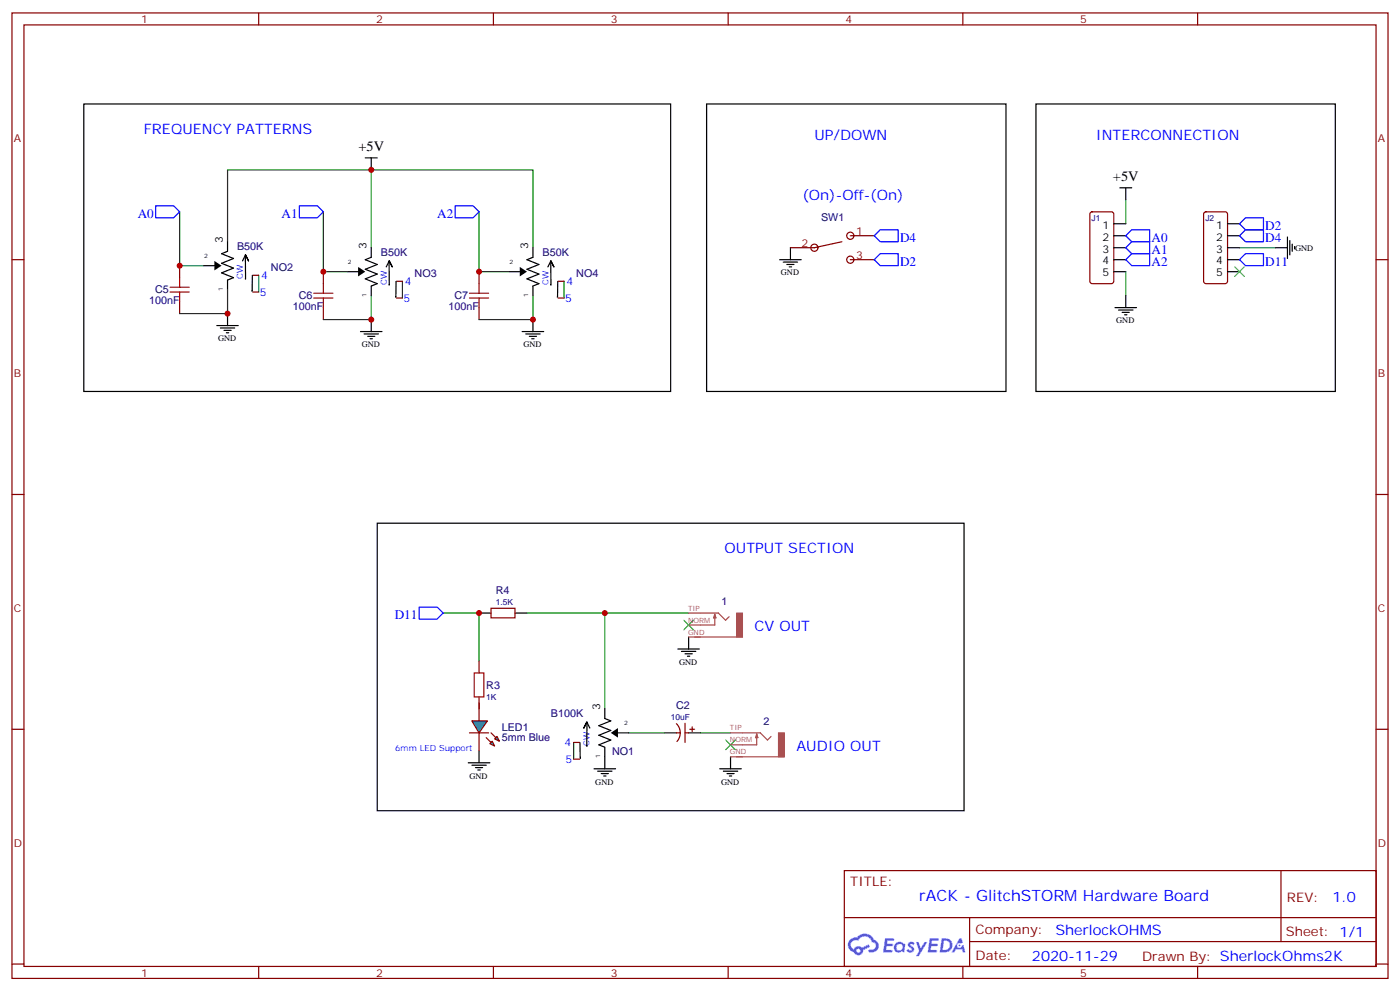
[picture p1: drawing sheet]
<svg xmlns="http://www.w3.org/2000/svg" width="412mm" height="292mm" viewBox="0 0 412 292" stroke-linecap="round" stroke-linejoin="round" font-family="sans-serif">
<g fill="none" stroke="#870000" stroke-width=".35">
<path d="M3.5 3.8h405.4v284.3h-405.4zM7.1 7.3h398.2v277.3h-398.2zM76.2 3.8v3.5M145.3 3.8v3.5M214.5 3.8v3.5M283.6 3.8v3.5M352.8 3.8v3.5M3.5 76.5h3.6M405.3 76.5h3.6M3.5 145.6h3.6M405.3 145.6h3.6M3.5 214.8h3.6"/>
<path d="M405.3 214.8h3.6M248.7 256.4h156.6v28.2h-156.6zM377.3 256.4v20.9M248.7 270.2h156.5M285.6 277.3h119.6M285.6 270.2v14.2M3.5 283.9h3.6M76.2 284.6v3.5M145.3 284.6v3.5M214.5 284.6v3.5M283.6 284.6v3.5M352.8 284.6v3.5"/>
<path d="M405.3 283.9h3.6"/>
</g>
<g fill="#5487ff">
<path d="M267.7 277.6a1.22 1.22 0 0 1 1.7 .2l-.4 .6a.47 .47 0 0 0-.3-.4 .47 .47 0 0 0-.5 .2l.1 .2a1.14 1.14 0 0 1 .8 1.8 1.14 1.14 0 0 1-1.9 0l-.2-.2 .5-.6 .7 .5a.29 .29 0 0 0 .3-.3 .29 .29 0 0 0-.2-.3 1.04 1.04 0 0 1-.6-1.7z"/>
<path d="M260.7 276.3h2.4l.3 .2-.2 .5-1.8 .1-.1 .8h1.5l.3 .4-.3 .4h-1.6l-.2 1.1h1.7l.2 .3-.2 .3-2.6 .1z"/>
<path d="M273.8 276.3h2.4l.3 .2-.1 .5-1.8 .1-.2 .8h1.6l.3 .4-.4 .4h-1.6l-.1 1.1h1.7l.2 .3-.2 .3-2.6 .1z"/>
<path d="M282.6 276.3h.7l.3 1.3-.6 .3a.69 .69 0 0 0-1 .3 .69 .69 0 0 0 .4 .9 .69 .69 0 0 0 .9-.6l.5-.2 .6 2.2h-.8l-.2-.9h-1.8l-.5 .9h-.8z"/>
<path d="M269.8 277.4h.8l.6 1.8 1.1-1.8h.9l-2.6 4.2h-.8l.9-1.5z"/>
<path d="M277.4 276.3l-.6 4.2h1.3a2.11 2.11 0 0 0 2.5-2.1 2.11 2.11 0 0 0-2.5-2.1zM278.1 277.1a1.39 1.39 0 0 1 1.7 1.4 1.39 1.39 0 0 1-1.8 1.3h-.3z"/>
<path d="M263.7 277.9a1.54 1.54 0 0 0-.1 2.2 1.54 1.54 0 0 0 2.2 .1l.6 .3 .3-2.3-.2-.3h-.4a1.49 1.49 0 0 0-2.4 0zM264 278.9a.94 .94 0 0 1 1.8 0 .94 .94 0 0 1-1.8 0z"/>
<path d="M250.4 276.7a2.18 2.18 0 0 0 1.1 3.7 1.44 1.44 0 0 0 1.6 .9 1.44 1.44 0 0 0 1.2-1.4l2-1.1-.5-.7-1.9 1a1.47 1.47 0 0 0-2.4 .4 1.39 1.39 0 0 1-.7-1.9 1.39 1.39 0 0 1 2-.5 2.12 2.12 0 0 1 2.2-1.3 2.12 2.12 0 0 1 1.9 1.7 1.14 1.14 0 0 1 1.1 1.4 1.14 1.14 0 0 1-1.7 .7 .43 .43 0 0 0-.5 .4 .43 .43 0 0 0 .4 .5 1.98 1.98 0 0 0 2.5-1.2 1.98 1.98 0 0 0-1.2-2.6 3.1 3.1 0 0 0-5.3-.6l-.9 .1zM252.3 280a.55 .55 0 0 1 1.1 0 .55 .55 0 0 1-1.1 0z"/>
<circle cx="282.6" cy="278.4" r=".26"/>
</g>
<g fill="none" stroke="#008700" stroke-width=".35">
<path d="M109.4 50h47.6v23M331.6 58.8v7.1M52.9 62.4v15.8h7.1M67 71.2v-21.2h42.4v23M95.2 62.4v17.6h7.1M141.1 62.4v17.6h8.8M365.1 73h10.6M76.2 81.1v4.9M118.5 82.8v5M166.2 82.8v5M331.6 80v7.1M130.5 180.6h10.6v14.1"/>
<path d="M155.2 180.6h47.6M178.2 180.6v28.2M169 218.7v4.9M185.2 215.8h10.6M206.4 215.8h8.8"/>
</g>
<g fill="none" stroke="#000" stroke-width=".35">
<path d="M24.7 30.6h172.9v84.7h-172.9zM208.1 30.6h88.2v84.7h-88.2zM305.2 30.6h88.1v84.7h-88.1zM107.6 46.5h3.5M109.4 46.5v3.5M329.8 55.3h3.6M331.6 55.3v3.5M60 78.2h3.5M67 71.2v2.8l-1.7 .7 3.5 1.4-3.5 1.4 3.5 1.5-3.5 1.4 3.5 1.4-1.8 .7v2.8M72.3 75.1v7M72.3 75.1l.9 1.7-.9-1.7-.9 1.7M109.4 73v2.8l-1.8 .7 3.5 1.4-3.5 1.4 3.5 1.4-3.5 1.4 3.5 1.4-1.7 .7v2.9"/>
<path d="M114.6 76.9v7M114.7 76.8l.8 1.8-.8-1.8-.9 1.8M157 73v2.8l-1.8 .7 3.5 1.4-3.5 1.4 3.5 1.4-3.5 1.4 3.5 1.4-1.7 .7v2.9M162.2 76.9v7M162.3 76.8l.9 1.8-.9-1.8-.9 1.8M229.7 76.5h6.3M230.7 77.2h4.2M231.8 77.9h2.1M232.5 78.6h.7M232.8 73v3.5M328.1 76.5h3.5M328.1 65.9h3.5"/>
<path d="M328.1 69.4h3.5M328.1 73h3.5M361.6 76.5h3.5M361.6 65.9h3.5M361.6 69.4h3.5M361.6 73h3.5M375.7 73h3.5M379.2 69.8v6.3M379.9 70.8v4.3M380.6 71.9v2.1M381.4 72.6v.7M63.9 95.9h6.3"/>
<path d="M64.9 96.6h4.2M66 97.3h2.1M66.7 98h.7M67 92.4v3.5M74.3 81.1l-.1 4.6M102.3 80h3.5M106.2 97.6h6.3M107.2 98.4h4.3M108.3 99.1h2.1M109 99.8h.7M109.4 94.1v3.5M116.7 82.9l-.2 4.6"/>
<path d="M149.9 80h3.6M153.8 97.6h6.4M154.9 98.4h4.2M155.9 99.1h2.1M156.6 99.8h.7M157 94.1v3.5M164.3 82.9l-.1 4.6M328.1 80h3.5M328.4 90.6h6.4M329.5 91.3h4.2M330.6 92h2.1M331.3 92.7h.7"/>
<path d="M331.6 87.1v3.5M361.6 80h3.5M111.1 154.1h172.9v84.7h-172.9zM141.1 180.6h3.5M151.7 180.6h3.5M199.7 191.1h6.3M200.7 191.8h4.3M201.8 192.5h2.1M202.5 193.3h.7M202.8 187.6v3.5M170.8 218.7l.2 4.6M172.9 212.7l-.9 1.7 .9-1.7 .8 1.7"/>
<path d="M172.9 212.7v7M178.2 208.8v2.8l1.7 .7-3.5 1.4 3.5 1.4-3.5 1.4 3.5 1.4-3.5 1.5 1.8 .7v6.3M181.7 215.8h3.5M195.8 215.8h3.5M202.8 215.8h3.6M137.9 224.6h6.4M139 225.4h4.2M140.1 226.1h2.1M140.8 226.8h.7M141.1 221.1v3.5M175 226.4h6.3M176 227.1h4.3"/>
<path d="M177.1 227.8h2.1M177.8 228.5h.7M212 226.4h6.4M213.1 227.1h4.2M214.1 227.8h2.2M214.8 228.5h.7M215.2 222.9v3.5"/>
</g>
<path d="M63.1 76.8l2.2 1.4-2.2 1.5zM105.5 78.6l2.1 1.4-2.1 1.4zM153.1 78.6l2.1 1.4-2.1 1.4zM179.9 215.8l2.1-1.4v2.8z" fill="#000"/>
<g fill="none" stroke="#870000" stroke-width=".35">
<path d="M248 71.2l-8.1 1.8h-7.1M250.5 76.5h7M250.5 69.4h7M321.3 62.6l.4-.2h5.7l.6 .4 .1 20-.5 .7h-5.9l-.6-.4-.1-20zM354.8 62.6l.4-.2h5.7l.6 .4 .1 20-.5 .7h-5.9l-.6-.4-.1-20zM74.4 81.1h1.8M74.4 86h1.8M116.8 82.8h1.7M116.8 87.8h1.7M164.4 82.8h1.8M164.4 87.8h1.8M144.6 179.1h7.1v2.9h-7.1z"/>
<path d="M141.1 194.7v3.5M141.1 205.2v7.1M141.1 215.8v5.3M169 218.7h1.7M199.2 213.1a3.8 3.8 0 0 1 .2 5.3M199.3 215.8h1.1M201.8 213v5.7M201.8 215.8h1M203.2 214.8h1.4M203.9 214.1v1.4M169 223.6h1.7"/>
<circle cx="239.9" cy="73" r="1.06"/>
<circle cx="250.5" cy="69.4" r="1.06"/>
<circle cx="250.5" cy="76.5" r="1.06"/>
</g>
<path d="M45.9 60.6h5.3l1.7 1.8-1.7 1.7h-5.3zM88.2 60.6h5.3l1.7 1.8-1.7 1.7h-5.3zM134.1 60.6h5.2l1.8 1.8-1.8 1.7h-5.2zM259.3 67.7h5.3v3.5h-5.3l-1.8-1.8zM259.3 74.7h5.3v3.5h-5.3l-1.8-1.7zM333.4 67.7h5.3v3.5h-5.3l-1.8-1.8zM333.4 71.2h5.3v3.5h-5.3l-1.8-1.7zM333.4 74.7h5.3v3.5h-5.3l-1.8-1.7zM365.1 69.4l1.8-1.7h5.3v3.5h-5.3zM366.9 74.7h5.3v3.5h-5.3l-1.8-1.7zM366.9 64.1h5.3v3.6h-5.3l-1.8-1.8zM123.5 178.8h5.3l1.7 1.8-1.7 1.7h-5.3z" fill="none" stroke="#00f" stroke-width=".35"/>
<path d="M363.7 78.6l2.8 2.8M366.5 78.6l-2.8 2.8M201.4 182.7l2.9 2.8M204.3 182.7l-2.9 2.8M213.8 217.9l2.8 2.9M216.6 217.9l-2.8 2.9" fill="none" stroke="#3c3" stroke-width=".35"/>
<path d="M139.7 198.2h2.8v7h-2.8z" fill="none" stroke="#a10000" stroke-width=".35"/>
<path d="M202.8 180.6h8.9M202.8 187.6h15.9M210.6 180.9v3.2h-7.8M210.6 180.9l.3 1.1h-.7zM211.6 180.6l2.1 2.1 1.1-1.1M215.2 215.8h8.8M222.9 216.2v3.2h-7.7M222.9 216.2l.4 1h-.8zM224 215.8l2.1 2.1 1-1M215.2 222.9h15.9" fill="none" stroke="#a64a4a" stroke-width=".35"/>
<g fill="#a64a4a" stroke="#a64a4a" stroke-width=".29">
<path d="M217 180.6h1.7v7h-1.7z"/>
<path d="M229.3 215.8h1.8v7.1h-1.8z"/>
</g>
<g fill="#09f" stroke="#870000" stroke-width=".35">
<path d="M145 218.3l.7 1.4-1.4-.7z"/>
<path d="M146.4 216.9l.7 1.4-1.4-.7z"/>
</g>
<g fill="#870000" stroke="#870000" stroke-width=".35">
<path d="M143.2 217.2l1.4 1.5z"/>
<path d="M144.6 215.8l1.4 1.4z"/>
</g>
<path d="M138.3 215.8h5.6z" fill="#f00" stroke="#870000" stroke-width=".35"/>
<path d="M139 212.3h4.6l-2.5 3.5z" fill="#09f" stroke="#870000" stroke-width=".35"/>
<path d="M50.1 86h5.6M50.1 84.6h5.6M52.9 81.8v2.8M52.9 86v2.8M92.4 87.8h5.7M92.4 86.4h5.7M95.2 83.5v2.9M95.2 87.8v2.8M138.3 87.8h5.6M138.3 86.4h5.6M141.1 83.5v2.9M141.1 87.8v2.8" fill="none" stroke="#a10000" stroke-width=".35"/>
<path d="M52.9 78.2v3.6M52.9 88.8v3.6M95.2 80v3.5M95.2 90.6v3.5M141.1 80v3.5M141.1 90.6v3.5" fill="none" stroke="#870000" stroke-width=".35"/>
<path d="M67 85.3v7.1h-14.1M109.4 87.1v7h-14.2M157 87.1v7h-15.9" fill="none" stroke="#008700" stroke-width=".35"/>
<g fill="#c00">
<circle cx="109.4" cy="50" r=".88"/>
<circle cx="178.2" cy="180.6" r=".88"/>
<circle cx="141.1" cy="180.6" r=".88"/>
<circle cx="52.9" cy="78.2" r=".88"/>
<circle cx="67" cy="92.4" r=".88"/>
<circle cx="95.3" cy="80" r=".88"/>
<circle cx="109.4" cy="94.1" r=".88"/>
<circle cx="141.1" cy="80" r=".88"/>
<circle cx="157" cy="94.1" r=".88"/>
</g>
<text font-size="4.6" fill="#00f" x="270.8" y="265.4">rACK - GlitchSTORM Hardware Board</text>
<g font-size="4.2" fill="#00f">
<text x="42.3" y="39.4">FREQUENCY PATTERNS</text>
<text x="239.9" y="41.2">UP/DOWN</text>
<text x="322.8" y="41.2">INTERCONNECTION</text>
<text x="236.4" y="58.8">(On)-Off-(On)</text>
<text x="213.4" y="162.9">OUTPUT SECTION</text>
<text x="222.2" y="185.8">CV OUT</text>
<text x="234.6" y="221.1">AUDIO OUT</text>
<text x="392.5" y="265.7">1.0</text>
<text x="310.9" y="275.2">SherlockOHMS</text>
<text x="304" y="283">2020-11-29</text>
</g>
<g font-size="4.2">
<text x="105.6" y="44.4">+5V</text>
<text x="327.8" y="53.2">+5V</text>
</g>
<g font-size="3.9" fill="#00f">
<text x="40.6" y="64.1">A0</text>
<text x="82.9" y="64.1">A1</text>
<text x="128.8" y="64.1">A2</text>
<text x="265.1" y="71.2">D4</text>
<text x="339.2" y="71.2">A0</text>
<text x="372.7" y="71.2">D4</text>
<text x="372.7" y="67.7">D2</text>
<text x="339.2" y="74.7">A1</text>
<text x="265.1" y="78.2">D2</text>
<text x="339.2" y="78.2">A2</text>
<text x="372.7" y="78.2">D11</text>
<text x="116.3" y="182.3">D11</text>
</g>
<g font-size="3.9" fill="#800">
<text x="250.5" y="261">TITLE:</text>
<text x="379.1" y="265.7">REV:</text>
<text x="287.4" y="275.2">Company:</text>
<text x="378.7" y="275.8">Sheet: 1/1</text>
<text x="287.4" y="282.9">Date:</text>
<text x="336.4" y="282.9">Drawn By: SherlockOhms2K</text>
</g>
<g font-size="3.2" fill="#800">
<text x="41.6" y="6.8">1</text>
<text x="110.8" y="6.8">2</text>
<text x="179.9" y="6.8">3</text>
<text x="249.1" y="6.8">4</text>
<text x="318.2" y="6.8">5</text>
<text x="4.1" y="41.9">A</text>
<text x="405.9" y="41.9">A</text>
<text x="252.2" y="69.1">1</text>
<text x="236.1" y="72.6">2</text>
<text x="252.2" y="76.1">3</text>
<text x="4.1" y="111.1">B</text>
<text x="405.9" y="111.1">B</text>
<text x="4.1" y="180.2">C</text>
<text x="405.9" y="180.2">C</text>
<text x="4.1" y="249.3">D</text>
<text x="405.9" y="249.3">D</text>
<text x="41.6" y="287.6">1</text>
<text x="110.8" y="287.6">2</text>
<text x="179.9" y="287.6">3</text>
<text x="249.1" y="287.6">4</text>
<text x="318.2" y="287.6">5</text>
</g>
<g font-size="3.2" fill="#000080">
<text x="241.9" y="65.2">SW1</text>
<text x="69.8" y="73.7">B50K</text>
<text x="112.2" y="75.4">B50K</text>
<text x="159.8" y="75.4">B50K</text>
<text x="79.8" y="79.8">NO2</text>
<text x="122.1" y="81.5">NO3</text>
<text x="169.8" y="81.5">NO4</text>
<text x="43.9" y="89.6">100nF</text>
<text x="45.7" y="86.4">C5</text>
<text x="88" y="88.2">C6</text>
<text x="133.9" y="88.2">C7</text>
<text x="86.2" y="91.3">100nF</text>
<text x="132.1" y="91.3">100nF</text>
<text x="146.1" y="174.9">R4</text>
<text x="212.5" y="178.2">1</text>
<text x="143.2" y="202.9">R3</text>
<text x="199.1" y="208.8">C2</text>
<text x="147.8" y="215.2">LED1</text>
<text x="162.3" y="211.2">B100K</text>
<text x="224.9" y="213.4">2</text>
<text x="147.8" y="218.4">5mm Blue</text>
<text x="180.3" y="222.3">NO1</text>
</g>
<g font-size="3.2">
<text x="65.6" y="71.5" transform="rotate(-90 65.6 71.5)">3</text>
<text x="324.8" y="67.3">1</text>
<text x="324.8" y="70.8">2</text>
<text x="358.3" y="67.3">1</text>
<text x="358.3" y="70.8">2</text>
<text x="107.9" y="73.3" transform="rotate(-90 107.9 73.3)">3</text>
<text x="155.6" y="73.3" transform="rotate(-90 155.6 73.3)">3</text>
<text x="324.8" y="74.4">3</text>
<text x="324.8" y="77.9">4</text>
<text x="358.3" y="74.4">3</text>
<text x="358.3" y="77.9">4</text>
<text x="324.8" y="81.4">5</text>
<text x="358.3" y="81.4">5</text>
<text x="176.7" y="209.1" transform="rotate(-90 176.7 209.1)">3</text>
</g>
<g font-size="3.2" fill="#00f">
<text x="76.9" y="82.1">4</text>
<text x="119.2" y="83.9">4</text>
<text x="166.9" y="83.9">4</text>
<text x="76.6" y="87.1">5</text>
<text x="118.9" y="88.8">5</text>
<text x="166.5" y="88.8">5</text>
<text x="166.3" y="219.7">4</text>
<text x="166.6" y="224.6">5</text>
</g>
<g font-size="2.5" fill="#000080">
<text x="321.6" y="65">J1</text>
<text x="355.1" y="65">J2</text>
<text x="146.1" y="178.1">1.5K</text>
<text x="143.2" y="206">1K</text>
<text x="197.6" y="211.9">10uF</text>
</g>
<g font-size="2.5">
<text x="381.5" y="73.9">GND</text>
<text x="230" y="81.1">GND</text>
<text x="328.8" y="95.2">GND</text>
<text x="64.2" y="100.5">GND</text>
<text x="106.6" y="102.3">GND</text>
<text x="154.2" y="102.3">GND</text>
<text x="200" y="195.8">GND</text>
<text x="138.3" y="229.3">GND</text>
<text x="175.4" y="231.1">GND</text>
<text x="212.4" y="231.1">GND</text>
</g>
<g font-size="2.5" fill="#00f">
<text x="71.6" y="82.2" transform="rotate(-90 71.6 82.2)">CW</text>
<text x="113.9" y="84" transform="rotate(-90 113.9 84)">CW</text>
<text x="161.5" y="84" transform="rotate(-90 161.5 84)">CW</text>
<text x="116.4" y="221.1">6mm LED Support</text>
<text x="173.6" y="219.8" transform="rotate(-90 173.6 219.8)">CW</text>
</g>
<g font-size="2.1" fill="#a54b4b">
<text x="202.7" y="179.8">TIP</text>
<text x="202.7" y="183.4">NORM</text>
<text x="202.7" y="186.9">GND</text>
<text x="215" y="215.1">TIP</text>
<text x="215" y="218.6">NORM</text>
<text x="215" y="222.2">GND</text>
</g>
<g font-size="1.8">
<text x="60.2" y="75.9">2</text>
<text x="102.5" y="77.6">2</text>
<text x="150.1" y="77.6">2</text>
<text x="65.6" y="85.7" transform="rotate(-90 65.6 85.7)">1</text>
<text x="107.9" y="87.5" transform="rotate(-90 107.9 87.5)">1</text>
<text x="155.6" y="87.5" transform="rotate(-90 155.6 87.5)">1</text>
<text x="183.9" y="213.5">2</text>
<text x="176.7" y="223.3" transform="rotate(-90 176.7 223.3)">1</text>
</g>
</svg>
